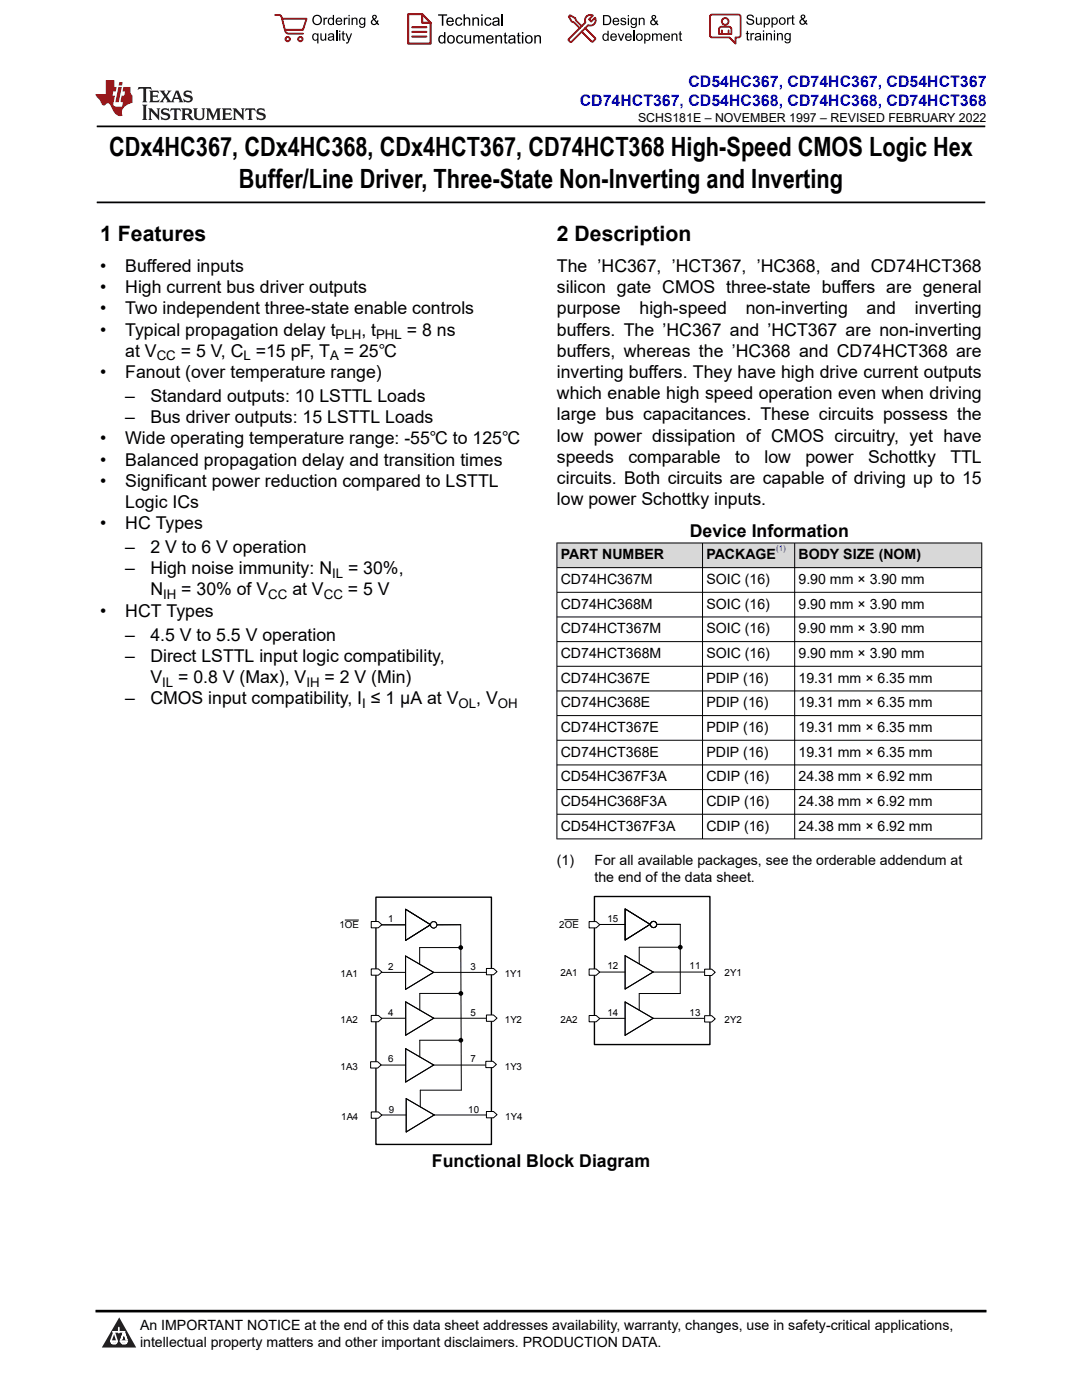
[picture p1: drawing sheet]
<svg xmlns="http://www.w3.org/2000/svg" width="216mm" height="279mm" viewBox="0 0 216 279" stroke-linecap="round" stroke-linejoin="round" font-family="sans-serif">
<path d="M19.3 25.2h177.3M19.3 40.4h177.3" fill="none" stroke="#000" stroke-width=".35"/>
<g fill="#d8d8d8">
<path d="M111.1 108.4h84.8v4.9h-84.8z" fill-rule="evenodd"/>
<path d="M111.2 108.4h28.9v4.8h-28.9z" fill-rule="evenodd"/>
<path d="M140.2 108.4h18.3v4.8h-18.3z" fill-rule="evenodd"/>
<path d="M158.6 108.4h37.2v4.8h-37.2z" fill-rule="evenodd"/>
</g>
<g fill="none" stroke="#000" stroke-width=".2">
<path d="M111.1 108.4h84.9M111.1 113.3h84.9M111.1 118.2h84.9M111.1 108.3v59.2M140.2 108.3v59.2M158.6 108.3v59.2M195.9 108.3v59.2M111.1 123.1h84.9M111.1 128h84.9M111.1 133h84.9M111.1 137.9h84.9M111.1 142.8h84.9"/>
<path d="M111.1 147.7h84.9M111.1 152.7h84.9M111.1 157.6h84.9M111.1 162.5h84.9M111.1 167.4h84.9"/>
</g>
<path d="M118.6 178.9h23.1v29.6h-23.1z" fill-rule="evenodd" fill="#fff"/>
<path d="M118.6 178.9h23.1v29.6h-23.1z" fill="none" stroke="#000" stroke-width=".28"/>
<path d="M75 179.1h23.1v49.3h-23.1z" fill-rule="evenodd" fill="#fff"/>
<path d="M75 179.1h23.1v49.3h-23.1z" fill="none" stroke="#000" stroke-width=".28"/>
<path d="M80.9 181.5l5 3-5 3.2z" fill="none" stroke="#000" stroke-width=".2"/>
<circle cx="86.5" cy="184.6" r=".62" fill="#fff"/>
<g fill="none" stroke="#000" stroke-width=".2">
<path d="M80.9 181.5l5 3-5 3.2z"/>
<circle cx="86.5" cy="184.6" r=".62"/>
</g>
<circle cx="86.5" cy="184.6" r=".62" fill="#fff"/>
<g fill="none" stroke="#000" stroke-width=".2">
<path d="M75.3 184.6h5.6M80.9 181.5l5 3-5 3.2zM91.9 184.5l-4.7 .1"/>
<circle cx="86.5" cy="184.6" r=".62"/>
</g>
<circle cx="86.5" cy="184.6" r=".62" fill="#fff"/>
<g fill="none" stroke="#000" stroke-width=".2">
<path d="M68.8 183.6h2.8M75.3 184.6h5.6M75.6 194.1h5.3M80.9 190.8l5.6 3.3-5.6 3.3zM81 199.9l5.5 3.3-5.5 3.4zM86.5 194.1h11.8M87.2 184.6l4.7-.1 .2 33.1h-8.2v3.3M91.9 189.1h-8.2v3.3M92 198.3h-8.2v3.3M112.6 183.5h2.8M118.6 194h6.1M118.7 184.5h6"/>
<path d="M124.7 181.4l5 3.1-5 3.1zM124.7 190.7l5.6 3.3-5.6 3.4zM124.7 200l5.6 3.2-5.6 3.4zM130.3 194h11.4M131.1 184.5h4.6v13.8h-8.2v3.3M135.7 189h-8.2v3.4M75.3 212.6h5.6M75.4 203.2h5.5M81 209.3l5.5 3.2-5.5 3.4zM81 219.3l5.6 3.2-5.6 3.4zM86.5 203.2h11.8M86.5 212.6h11.8"/>
<path d="M92 207.6h-8.2v3.3M118.6 203.2h6.1M130.3 203.2h11.4M75.1 222.5h5.9M86.6 222.5h11.8"/>
<circle cx="86.5" cy="184.6" r=".62"/>
<circle cx="130.4" cy="184.5" r=".62"/>
</g>
<g fill="#000">
<circle cx="91.9" cy="189.1" r=".48"/>
<circle cx="92" cy="198.3" r=".48"/>
<circle cx="135.7" cy="189" r=".48"/>
<circle cx="92" cy="207.6" r=".48"/>
</g>
<path d="M74.1 183.9h1.4l.7 .6-.7 .7h-1.4z" fill-rule="evenodd" fill="#fff"/>
<path d="M74.1 183.9h1.4l.7 .6-.7 .7h-1.4z" fill="none" stroke="#000" stroke-width=".2"/>
<path d="M74.1 193.4h1.4l.7 .6-.7 .6h-1.4z" fill-rule="evenodd" fill="#fff"/>
<path d="M74.1 193.4h1.4l.7 .6-.7 .6h-1.4z" fill="none" stroke="#000" stroke-width=".2"/>
<path d="M74.1 202.7h1.4l.7 .6-.7 .6h-1.4z" fill-rule="evenodd" fill="#fff"/>
<path d="M74.1 202.7h1.4l.7 .6-.7 .6h-1.4z" fill="none" stroke="#000" stroke-width=".2"/>
<path d="M74 211.9h1.4l.7 .6-.7 .7h-1.4z" fill-rule="evenodd" fill="#fff"/>
<path d="M74 211.9h1.4l.7 .6-.7 .7h-1.4z" fill="none" stroke="#000" stroke-width=".2"/>
<path d="M74.1 221.9h1.4l.7 .6-.7 .7h-1.4z" fill-rule="evenodd" fill="#fff"/>
<path d="M74.1 221.9h1.4l.7 .6-.7 .7h-1.4z" fill="none" stroke="#000" stroke-width=".2"/>
<path d="M97.1 193.3h1.4l.7 .6-.7 .6h-1.4z" fill-rule="evenodd" fill="#fff"/>
<path d="M97.1 193.3h1.4l.7 .6-.7 .6h-1.4z" fill="none" stroke="#000" stroke-width=".2"/>
<path d="M97.1 202.6h1.4l.7 .6-.7 .6h-1.4z" fill-rule="evenodd" fill="#fff"/>
<path d="M97.1 202.6h1.4l.7 .6-.7 .6h-1.4z" fill="none" stroke="#000" stroke-width=".2"/>
<path d="M96.9 211.8h1.4l.8 .6-.8 .7h-1.4z" fill-rule="evenodd" fill="#fff"/>
<path d="M96.9 211.8h1.4l.8 .6-.8 .7h-1.4z" fill="none" stroke="#000" stroke-width=".2"/>
<path d="M97.1 221.8h1.4l.7 .7-.7 .6h-1.4z" fill-rule="evenodd" fill="#fff"/>
<path d="M97.1 221.8h1.4l.7 .7-.7 .6h-1.4z" fill="none" stroke="#000" stroke-width=".2"/>
<path d="M117.6 183.9h1.4l.7 .7-.7 .6h-1.4z" fill-rule="evenodd" fill="#fff"/>
<path d="M117.6 183.9h1.4l.7 .7-.7 .6h-1.4z" fill="none" stroke="#000" stroke-width=".2"/>
<path d="M117.6 193.4h1.4l.7 .6-.7 .6h-1.4z" fill-rule="evenodd" fill="#fff"/>
<path d="M117.6 193.4h1.4l.7 .6-.7 .6h-1.4z" fill="none" stroke="#000" stroke-width=".2"/>
<path d="M117.6 202.7h1.4l.7 .6-.7 .6h-1.4z" fill-rule="evenodd" fill="#fff"/>
<path d="M117.6 202.7h1.4l.7 .6-.7 .6h-1.4z" fill="none" stroke="#000" stroke-width=".2"/>
<path d="M140.6 193.4h1.4l.7 .6-.7 .7h-1.4z" fill-rule="evenodd" fill="#fff"/>
<path d="M140.6 193.4h1.4l.7 .6-.7 .7h-1.4z" fill="none" stroke="#000" stroke-width=".2"/>
<path d="M140.6 202.7h1.4l.7 .6-.7 .7h-1.4z" fill-rule="evenodd" fill="#fff"/>
<path d="M140.6 202.7h1.4l.7 .6-.7 .7h-1.4z" fill="none" stroke="#000" stroke-width=".2"/>
<path d="M0 0h215.9v23.8h-215.9z" fill-rule="evenodd" fill="#fff"/>
<path d="M27.7 17.4l-.2 .6 .5-.3h.6v.1v2.2l-.2 .4h1l-.2-.4v-2.2v-.1h.5l.5 .3-.1-.6zM29.8 18.1l.2 .4v1.5l-.2 .4h1.9l.1-.6a1.08 1.08 0 0 1-1.3 .2v-.7h.6l.4 .2v-.6l-.4 .2h-.6v-.6l.2-.1a1 1 0 0 1 1 .2l-.1-.5zM31.8 18.1l1 1.1-1 1.2h.9l-.2-.2 .4-.7 .5 .7-.2 .2h1.6l-.2-.2 .1-.4h1l.1 .4-.1 .2h.9l-.2-.3-.8-2h-.5l-1 2.2-.8-1.1 .9-1.1h-.8l.2 .2-.5 .7-.3-.7 .1-.2zM35.2 18.5l.4 1h-.8zM36.8 18.2a.65 .65 0 0 0-.2 .7 .65 .65 0 0 0 .6 .5l.7 .2 .1 .2a.79 .79 0 0 1-.7 .4 .79 .79 0 0 1-.7-.5l.1 .7 .2-.1a.93 .93 0 0 0 1.1 .1 .93 .93 0 0 0 .4-1 1.46 1.46 0 0 0-1.2-.6l-.1-.3a1.09 1.09 0 0 1 1.2 .2l-.2-.6-.1 .1-.6-.2zM28.4 20.9l.2 .4v2.3l-.2 .3h1l-.2-.3v-2.3l.2-.4zM29.6 21.6l.2 .4v1.6l-.2 .3h.8l-.3-.3v-1.4l1.7 1.8v-2l.2-.4h-.8l.2 .2 .1 1.1-1.2-1.3zM32.3 21.8a.65 .65 0 0 0-.2 .7 .65 .65 0 0 0 .7 .4l.6 .2 .1 .2a.79 .79 0 0 1-.7 .4 .79 .79 0 0 1-.7-.5l.1 .7 .2-.1a.93 .93 0 0 0 1.1 .1 .93 .93 0 0 0 .4-.9 1.46 1.46 0 0 0-1.2-.6l-.1-.4a1.09 1.09 0 0 1 1.2 .2l-.2-.6-.1 .1-.6-.1zM34.1 21.6l-.1 .7a.63 .63 0 0 1 .7-.4l.1 1.7-.3 .3h1l-.2-.3v-1.7a.66 .66 0 0 1 .8 .4l-.1-.7zM36.2 21.6l.2 .4v1.6l-.2 .3h.9l-.2-.2v-.7h.5l.1 .2a.79 .79 0 0 0 1.2 .6l-1-.9a.61 .61 0 0 0 .6-.6 .61 .61 0 0 0-.5-.6zM36.9 21.9h.2a.47 .47 0 0 1 .5 .1 .47 .47 0 0 1 .1 .5l-.2 .2h-.6zM38.5 21.6l.2 .2a2.27 2.27 0 0 0 .4 2 1.04 1.04 0 0 0 1.7-.7v-1.3l.2-.2h-.8l.2 .4v1.1a.6 .6 0 0 1-.6 .6 .6 .6 0 0 1-.6-.6v-1.1l.3-.4zM41.1 21.6l.2 .4v1.6l-.2 .3h.7l-.2-.3v-1.5l.9 1.9 .8-1.9v1.5l-.2 .3h1l-.3-.3v-1.6l.3-.4h-.8l-.7 1.5-.7-1.5zM44.3 21.6l.2 .4v1.6l-.2 .3h1.9l.1-.5a1.09 1.09 0 0 1-1.3 .1v-.6h.6l.4 .1v-.6l-.4 .2h-.6v-.6l.2-.1a1.01 1.01 0 0 1 1 .3l-.1-.6zM46.4 21.6l.3 .4v1.6l-.3 .3h.8l-.2-.3v-1.4l1.6 1.8v-2l.2-.4h-.7l.2 .2v1.1l-1.2-1.3zM49 21.6l-.1 .7a.63 .63 0 0 1 .8-.4v1.7l-.3 .3h1l-.2-.3v-1.7a.66 .66 0 0 1 .8 .4l-.1-.7zM51.4 21.8a.65 .65 0 0 0-.2 .7 .65 .65 0 0 0 .6 .4l.6 .2 .2 .2a.79 .79 0 0 1-.8 .4 .79 .79 0 0 1-.6-.5l.1 .7 .2-.1a.93 .93 0 0 0 1 .1 .93 .93 0 0 0 .5-.9 1.46 1.46 0 0 0-1.3-.6l-.1-.4a1.09 1.09 0 0 1 1.3 .2l-.2-.6-.2 .1-.5-.1z" fill="#231f20"/>
<path d="M21.1 16v2.8h-2.1l.1 .3 .9 1a.95 .95 0 0 0 .9 .9 .59 .59 0 0 1 .6-.4 .59 .59 0 0 1 .5 .4l.4 .8a1.59 1.59 0 0 0 2.1 1.3 1.61 1.61 0 0 1 1-2.2l1-.4-.1-1.5a1.59 1.59 0 0 1-.4-1.6h-1.4l-.2 .9h.5l-.1 .8h-.5l-.2 1v.2l.4 .1-.2 .9h-.6a.73 .73 0 0 1-1.1-.7l.3-1.5h-.5l.2-.8h.5l.2-.9h-.5v-1.4zM23.6 17.4l-.6 3h.7l.6-3zM23.8 16.4l-.1 .7h.7l.1-.7z" fill="#ed1c24"/>
<g fill="#000">
<path d="M62.3 4a1 1 0 0 1 2 0 1 1 0 0 1-2 0zM62.8 3.4a.78 .78 0 0 0-.1 1.1 .78 .78 0 0 0 1.1 .1 .78 .78 0 0 0 .1-1.1 .78 .78 0 0 0-1.1-.1z" fill-rule="evenodd"/>
<path d="M62.5 6.8l.4-.2 .4 .3v-.2h.2v2h-.2v-.7a.68 .68 0 0 1-.9-.1 .68 .68 0 0 1 0-.9zM62.6 7a.51 .51 0 0 0-.1 .6 .51 .51 0 0 0 .7 .2 .51 .51 0 0 0 .1-.7 .51 .51 0 0 0-.7-.1z" fill-rule="evenodd"/>
<path d="M64.5 3.5h.3v.3l.1-.3h.3l.1 .1-.1 .2a.32 .32 0 0 0-.3 0 .32 .32 0 0 0-.1 .4v.8h-.3z" fill-rule="evenodd"/>
<path d="M63.9 6.7h.3v.8a.36 .36 0 0 0 .3 .4 .36 .36 0 0 0 .4-.5v-.7h.2v1.4h-.2v-.2a.51 .51 0 0 1-.6 .2 .51 .51 0 0 1-.4-.5z" fill-rule="evenodd"/>
<path d="M65.6 3.7l.4-.2 .4 .2v-.7h.3v2h-.3v-.2a.7 .7 0 0 1-1-.1 .7 .7 0 0 1 .2-1zM65.8 3.8a.51 .51 0 0 0-.1 .7 .51 .51 0 0 0 .6 .2 .51 .51 0 0 0 .1-.7 .51 .51 0 0 0-.6-.2z" fill-rule="evenodd"/>
<path d="M65.6 6.8a.66 .66 0 0 1 .8-.1 .66 .66 0 0 1 .3 .8v.6h-.2l-.1-.2a.52 .52 0 0 1-.7 .2 .52 .52 0 0 1-.2-.6l.3-.2a.42 .42 0 0 0 .6-.3l-.3-.2-.3 .1-.1 .2h-.3zM65.7 7.6a.35 .35 0 0 0 .3 .4 .35 .35 0 0 0 .4-.4v-.2z" fill-rule="evenodd"/>
<path d="M67.7 6.1h.2v.3h-.2zM67.7 6.7h.2v1.4h-.2z" fill-rule="evenodd"/>
<path d="M67.1 3.7a.68 .68 0 0 1 .9-.1 .68 .68 0 0 1 .3 .7h-1.1a.42 .42 0 0 0 .3 .5 .42 .42 0 0 0 .5-.3h.3a.73 .73 0 0 1-1.1 .4 .73 .73 0 0 1-.1-1.2zM67.4 3.8l-.2 .3h.8l-.2-.4z" fill-rule="evenodd"/>
<path d="M68.6 3.5h.2v.3l.2-.3h.3l.1 .1-.1 .2a.32 .32 0 0 0-.4 0 .32 .32 0 0 0-.1 .4v.8h-.2z" fill-rule="evenodd"/>
<path d="M68.3 6.3l.3-.1v.5h.2v.1h-.2v.9l.3 .4a.36 .36 0 0 1-.4 0 .36 .36 0 0 1-.2-.4v-.9h-.1v-.1h.1z" fill-rule="evenodd"/>
<path d="M68.9 6.7h.3l.4 1.1 .4-1.1h.3l-.6 1.4a.51 .51 0 0 1-.6 .6l-.1-.3h.3l.2-.3z" fill-rule="evenodd"/>
<path d="M69.5 3h.3v.3h-.3zM69.5 3.5h.3v1.5h-.3z" fill-rule="evenodd"/>
<path d="M70.2 3.5h.2v.2a.52 .52 0 0 1 .6-.2 .52 .52 0 0 1 .3 .6v.9h-.2v-.9a.34 .34 0 0 0-.3-.4 .34 .34 0 0 0-.4 .3v1h-.2z" fill-rule="evenodd"/>
<path d="M71.8 3.7l.4-.2 .5 .2v-.2h.2v1.3a.64 .64 0 0 1-.5 .8 .64 .64 0 0 1-.7-.5h.2a.41 .41 0 0 0 .5 .2 .41 .41 0 0 0 .2-.5 .69 .69 0 0 1-.9-.1 .69 .69 0 0 1 .1-1zM72 3.8a.5 .5 0 0 0-.1 .7 .5 .5 0 0 0 .7 .1 .5 .5 0 0 0 .1-.6 .5 .5 0 0 0-.7-.2z" fill-rule="evenodd"/>
<path d="M74.4 3.1a.47 .47 0 0 1 .7 .1 .47 .47 0 0 1-.3 .7l.4 .4 .1-.3 .2 .1-.1 .4 .3 .3-.2 .2-.3-.3a.63 .63 0 0 1-1 .1 .63 .63 0 0 1 .3-1l-.3-.4zM74.5 3.4a.27 .27 0 0 0 .5 0 .27 .27 0 0 0-.5 0zM74.4 4.1a.4 .4 0 0 0 0 .6 .4 .4 0 0 0 .6-.1l-.4-.6z" fill-rule="evenodd"/>
<path d="M87.4 2.9h1.8v.2h-.7v2h-.3v-2h-.8z" fill-rule="evenodd"/>
<path d="M87.6 7.2l.5-.2 .5 .2v-.8h.3v2.3h-.3v-.2a.76 .76 0 0 1-1-.1 .76 .76 0 0 1-.1-1zM87.9 7.4a.58 .58 0 0 0-.2 .7 .58 .58 0 0 0 .8 .2 .58 .58 0 0 0 .1-.7 .58 .58 0 0 0-.7-.2z" fill-rule="evenodd"/>
<path d="M89.5 7.2a.81 .81 0 0 1 1.1 .1 .81 .81 0 0 1-.2 1.2 .81 .81 0 0 1-1.1-.2l-.1-.7zM89.6 7.4a.57 .57 0 0 0 0 .8 .57 .57 0 0 0 .8 0 .57 .57 0 0 0 0-.7 .57 .57 0 0 0-.8-.1z" fill-rule="evenodd"/>
<path d="M89.3 3.7a.77 .77 0 0 1 .9-.2 .77 .77 0 0 1 .4 .9h-1.3a.48 .48 0 0 0 .4 .5 .48 .48 0 0 0 .6-.3h.3a.83 .83 0 0 1-1.3 .4 .83 .83 0 0 1 0-1.3zM89.5 3.8l-.2 .4h1l-.3-.5z" fill-rule="evenodd"/>
<path d="M91 3.7a.7 .7 0 0 1 1.2 .3h-.2a.45 .45 0 0 0-.6-.3 .45 .45 0 0 0-.3 .6 .45 .45 0 0 0 .3 .6 .45 .45 0 0 0 .6-.4l.3 .1a.76 .76 0 0 1-1.1 .5 .76 .76 0 0 1-.3-1.1z" fill-rule="evenodd"/>
<path d="M91.2 7.2a.7 .7 0 0 1 1.2 .3l-.3 .1a.45 .45 0 0 0-.5-.4 .45 .45 0 0 0-.3 .7 .45 .45 0 0 0 .3 .6 .45 .45 0 0 0 .6-.4h.2a.76 .76 0 0 1-1 .5 .76 .76 0 0 1-.4-1.1z" fill-rule="evenodd"/>
<path d="M92.5 2.9h.3v.8a.59 .59 0 0 1 .7-.2 .59 .59 0 0 1 .3 .6v1h-.2v-1a.4 .4 0 0 0-.5-.4 .4 .4 0 0 0-.3 .5v.9h-.3z" fill-rule="evenodd"/>
<path d="M92.7 7h.2v.9a.41 .41 0 0 0 .5 .6 .41 .41 0 0 0 .3-.6v-.9h.3v1.7h-.3v-.3a.58 .58 0 0 1-.7 .3 .58 .58 0 0 1-.3-.7z" fill-rule="evenodd"/>
<path d="M94.3 3.5h.2v.2a.59 .59 0 0 1 .7-.2 .59 .59 0 0 1 .4 .6v1h-.3v-1a.41 .41 0 0 0-.4-.4 .41 .41 0 0 0-.4 .5v.9h-.2z" fill-rule="evenodd"/>
<path d="M94.4 7h.3v.3a.56 .56 0 0 1 1 0 .54 .54 0 0 1 .6-.3 .54 .54 0 0 1 .4 .5v1.2h-.3v-1.1a.34 .34 0 0 0-.3-.4 .34 .34 0 0 0-.4 .3v1.2h-.3v-1.1a.38 .38 0 0 0-.5-.3 .38 .38 0 0 0-.2 .5v.9h-.3z" fill-rule="evenodd"/>
<path d="M96 2.9h.3v.3h-.3zM96 3.5h.3v1.6h-.3z" fill-rule="evenodd"/>
<path d="M96.8 3.7a.7 .7 0 0 1 1.3 .3h-.3a.45 .45 0 0 0-.6-.3 .45 .45 0 0 0-.3 .6 .45 .45 0 0 0 .3 .6 .45 .45 0 0 0 .6-.4l.3 .1a.76 .76 0 0 1-1.1 .5 .76 .76 0 0 1-.3-1.1z" fill-rule="evenodd"/>
<path d="M97.2 7.2a.77 .77 0 0 1 .9-.1 .77 .77 0 0 1 .4 .8h-1.2a.48 .48 0 0 0 .3 .6 .48 .48 0 0 0 .6-.4l.3 .1a.83 .83 0 0 1-1.3 .3 .83 .83 0 0 1 0-1.3zM97.4 7.4l-.1 .3h.9l-.2-.4z" fill-rule="evenodd"/>
<path d="M98.8 7h.3v.3a.59 .59 0 0 1 .7-.3 .59 .59 0 0 1 .4 .7v1h-.3v-1a.41 .41 0 0 0-.5-.5 .41 .41 0 0 0-.3 .6v.9h-.3z" fill-rule="evenodd"/>
<path d="M98.4 3.7a.74 .74 0 0 1 1-.2 .74 .74 0 0 1 .3 .9v.7h-.3v-.2a.59 .59 0 0 1-.8 .3 .59 .59 0 0 1-.3-.8l1.1-.3a.42 .42 0 0 0-.4-.4 .42 .42 0 0 0-.5 .3h-.2zM98.6 4.5a.36 .36 0 0 0 .2 .5 .36 .36 0 0 0 .5-.2l.1-.5z" fill-rule="evenodd"/>
<path d="M100.7 6.6l.2-.1v.5h.3v.2h-.3v1l.1 .2h.2l.1 .3a.41 .41 0 0 1-.5-.1 .41 .41 0 0 1-.1-.4v-1h-.2v-.2h.2z" fill-rule="evenodd"/>
<path d="M101.6 7.2a.74 .74 0 0 1 .9-.2 .74 .74 0 0 1 .3 1l.1 .7h-.3v-.2a.59 .59 0 0 1-.8 .2 .59 .59 0 0 1-.3-.8l1-.3a.42 .42 0 0 0-.3-.4 .42 .42 0 0 0-.5 .3h-.3zM101.8 8.1a.36 .36 0 0 0 .1 .5 .36 .36 0 0 0 .5-.3l.2-.4z" fill-rule="evenodd"/>
<path d="M103.3 6.6l.3-.1v.5h.3v.2h-.3v1l.1 .2h.2v.3a.41 .41 0 0 1-.5-.1 .41 .41 0 0 1-.1-.4v-1h-.2v-.2h.2z" fill-rule="evenodd"/>
<path d="M104.1 6.4h.3v.3h-.3zM104.1 7h.3v1.7h-.3z" fill-rule="evenodd"/>
<path d="M105 7.2a.81 .81 0 0 1 1.1 .1 .81 .81 0 0 1-.1 1.2 .81 .81 0 0 1-1.2-.2v-.7zM105.2 7.4a.57 .57 0 0 0-.1 .8 .57 .57 0 0 0 .8 0 .57 .57 0 0 0 0-.7 .57 .57 0 0 0-.7-.1z" fill-rule="evenodd"/>
<path d="M106.6 7h.3v.3a.59 .59 0 0 1 .7-.3 .59 .59 0 0 1 .4 .7v1h-.3v-1a.41 .41 0 0 0-.5-.5 .41 .41 0 0 0-.3 .6v.9h-.3z" fill-rule="evenodd"/>
<path d="M120.3 3h.7a1 1 0 0 1 1 1 1 1 0 0 1-1 1h-.7zM120.6 3.2v1.6h.4a.77 .77 0 0 0 .7-.8 .77 .77 0 0 0-.7-.8z" fill-rule="evenodd"/>
<path d="M120.4 6.9l.4-.2 .4 .2v-.8h.3v2h-.3v-.1a.7 .7 0 0 1-.9-.2 .7 .7 0 0 1 .1-.9zM120.6 7a.51 .51 0 0 0-.1 .7 .51 .51 0 0 0 .6 .1 .51 .51 0 0 0 .1-.6 .51 .51 0 0 0-.6-.2z" fill-rule="evenodd"/>
<path d="M122 6.9a.68 .68 0 0 1 .8-.2 .68 .68 0 0 1 .3 .8h-1.1a.42 .42 0 0 0 .3 .5 .42 .42 0 0 0 .5-.3h.3a.73 .73 0 0 1-1.1 .3 .73 .73 0 0 1 0-1.1zM122.2 7l-.2 .3h.8l-.2-.4z" fill-rule="evenodd"/>
<path d="M122.4 3.7a.68 .68 0 0 1 .8-.1 .68 .68 0 0 1 .4 .8h-1.1a.42 .42 0 0 0 .3 .4 .42 .42 0 0 0 .5-.3l.3 .1a.73 .73 0 0 1-1.2 .3 .73 .73 0 0 1 0-1.2zM122.6 3.8l-.1 .3h.8l-.2-.3z" fill-rule="evenodd"/>
<path d="M123.9 3.7l.1-.1a.62 .62 0 0 1 .9 .3l-.2 .1a.29 .29 0 0 0-.3-.3 .29 .29 0 0 0-.3 .3l.1 .1a.58 .58 0 0 1 .6 .1 .58 .58 0 0 1 .1 .6 .67 .67 0 0 1-1.1-.2l.2-.1a.33 .33 0 0 0 .4 .4 .33 .33 0 0 0 .3-.4 .71 .71 0 0 1-.9-.6z" fill-rule="evenodd"/>
<path d="M123.3 6.7h.2l.4 1.2 .4-1.2h.3l-.6 1.4h-.2z" fill-rule="evenodd"/>
<path d="M125.3 3h.2v.3h-.2zM125.3 3.6h.2v1.4h-.2z" fill-rule="evenodd"/>
<path d="M124.9 6.9a.68 .68 0 0 1 .8-.2 .68 .68 0 0 1 .4 .8h-1.1a.42 .42 0 0 0 .3 .5 .42 .42 0 0 0 .5-.3h.3a.73 .73 0 0 1-1.2 .3 .73 .73 0 0 1 0-1.1zM125.1 7l-.1 .3h.8l-.2-.4z" fill-rule="evenodd"/>
<path d="M126 3.7l.4-.2 .4 .2v-.1h.3v1.2a.64 .64 0 0 1-.5 .8 .64 .64 0 0 1-.8-.5l.3 .1a.41 .41 0 0 0 .5 .2 .41 .41 0 0 0 .2-.6 .69 .69 0 0 1-.9-.1 .69 .69 0 0 1 .1-1zM126.2 3.9a.5 .5 0 0 0-.1 .6 .5 .5 0 0 0 .6 .2 .5 .5 0 0 0 .2-.7 .5 .5 0 0 0-.7-.1z" fill-rule="evenodd"/>
<path d="M126.9 7.4a.73 .73 0 0 1 1.4 0 .73 .73 0 0 1-1.4 0zM127.3 7a.5 .5 0 0 0-.1 .7 .5 .5 0 0 0 .7 0 .5 .5 0 0 0 0-.6 .5 .5 0 0 0-.6-.1z" fill-rule="evenodd"/>
<path d="M127.5 3.6h.2v.2a.52 .52 0 0 1 .6-.3 .52 .52 0 0 1 .3 .6v.9h-.2v-.9a.34 .34 0 0 0-.3-.4 .34 .34 0 0 0-.4 .3v1h-.2z" fill-rule="evenodd"/>
<path d="M128.5 6.7h.3v.2a.67 .67 0 0 1 .9 0 .67 .67 0 0 1 0 .9 .55 .55 0 0 1-.9 .2v.7h-.3zM128.9 7a.5 .5 0 0 0-.1 .7 .5 .5 0 0 0 .6 .1 .5 .5 0 0 0 .2-.6 .5 .5 0 0 0-.7-.2z" fill-rule="evenodd"/>
<path d="M130.1 6.7h.2v.2a.49 .49 0 0 1 .9 0l.4-.2a.42 .42 0 0 1 .5 .4v1h-.3v-.9a.3 .3 0 0 0-.2-.3 .3 .3 0 0 0-.4 .2v1h-.2v-.9a.33 .33 0 0 0-.5-.3 .33 .33 0 0 0-.2 .5v.7h-.2z" fill-rule="evenodd"/>
<path d="M130.1 3.1a.47 .47 0 0 1 .8 .1 .47 .47 0 0 1-.3 .7l.3 .4 .1-.2h.3l-.2 .5 .3 .3-.2 .2-.3-.3a.63 .63 0 0 1-1 .1 .63 .63 0 0 1 .3-1l-.2-.5zM130.2 3.5a.27 .27 0 0 0 .5 0 .27 .27 0 0 0-.5 0zM130.2 4.1a.4 .4 0 0 0 0 .7 .4 .4 0 0 0 .6-.2l-.5-.6z" fill-rule="evenodd"/>
<path d="M132.5 6.9a.68 .68 0 0 1 .9-.2 .68 .68 0 0 1 .3 .8h-1.1a.42 .42 0 0 0 .3 .5 .42 .42 0 0 0 .5-.3h.3a.73 .73 0 0 1-1.1 .3 .73 .73 0 0 1-.1-1.1zM132.7 7l-.1 .3h.8l-.2-.4z" fill-rule="evenodd"/>
<path d="M134 6.7h.2v.2a.52 .52 0 0 1 .6-.2 .52 .52 0 0 1 .4 .6v.8h-.3v-.8a.34 .34 0 0 0-.2-.4 .34 .34 0 0 0-.4 .2l-.1 1h-.2z" fill-rule="evenodd"/>
<path d="M135.6 6.3l.2-.1v.5h.3v.2h-.3v.8l.3 .4a.36 .36 0 0 1-.4 0 .36 .36 0 0 1-.1-.4v-.8h-.2v-.2h.2z" fill-rule="evenodd"/>
<path d="M149.2 3a.8 .8 0 0 1 1.2 .5h-.2a.44 .44 0 0 0-.5-.4 .44 .44 0 0 0-.4 .5l.2 .1a.9 .9 0 0 1 1 .8 .84 .84 0 0 1-.9 .5 .84 .84 0 0 1-.7-.7h.3a.52 .52 0 0 0 .5 .5 .52 .52 0 0 0 .5-.6l-.2-.1a.85 .85 0 0 1-1-.8z" fill-rule="evenodd"/>
<path d="M149 6.3l.3-.2v.5h.2v.2h-.2v.9l.2 .4a.36 .36 0 0 1-.4-.1 .36 .36 0 0 1-.1-.4v-.8h-.2v-.2h.2z" fill-rule="evenodd"/>
<path d="M149.7 6.6h.3v.2l.1-.2h.3l.1 .1-.1 .2a.32 .32 0 0 0-.3 0 .32 .32 0 0 0-.1 .4v.8h-.3z" fill-rule="evenodd"/>
<path d="M150.7 6.8a.66 .66 0 0 1 .9-.2 .66 .66 0 0 1 .3 .9v.6h-.2l-.1-.2a.52 .52 0 0 1-.7 .2 .52 .52 0 0 1-.2-.7l.2-.1a.42 .42 0 0 0 .7-.3l-.3-.2h-.3l-.1 .3-.3-.1zM150.9 7.5a.35 .35 0 0 0 .3 .5 .35 .35 0 0 0 .4-.4v-.3z" fill-rule="evenodd"/>
<path d="M150.8 3.5h.3v.8a.36 .36 0 0 0 .3 .5 .36 .36 0 0 0 .4-.5v-.8h.2v1.4h-.2v-.2a.51 .51 0 0 1-.6 .3 .51 .51 0 0 1-.4-.6z" fill-rule="evenodd"/>
<path d="M152.2 6.1h.3v.2h-.3zM152.2 6.6h.3v1.5h-.3z" fill-rule="evenodd"/>
<path d="M152.4 3.5h.2v.2a.67 .67 0 0 1 .9 0 .67 .67 0 0 1 .1 .9 .55 .55 0 0 1-1 .2v.7h-.2zM152.7 3.8a.5 .5 0 0 0-.1 .7 .5 .5 0 0 0 .7 .1 .5 .5 0 0 0 .1-.6 .5 .5 0 0 0-.7-.2z" fill-rule="evenodd"/>
<path d="M152.9 6.6h.2v.2a.52 .52 0 0 1 .6-.2 .52 .52 0 0 1 .3 .6v.9h-.2v-.9a.34 .34 0 0 0-.3-.4 .34 .34 0 0 0-.4 .2v1.1h-.2z" fill-rule="evenodd"/>
<path d="M153.9 3.5h.3v.2a.67 .67 0 0 1 .9 0 .67 .67 0 0 1 0 .9 .55 .55 0 0 1-.9 .2v.7h-.3zM154.3 3.8a.5 .5 0 0 0-.1 .7 .5 .5 0 0 0 .6 .1 .5 .5 0 0 0 .2-.6 .5 .5 0 0 0-.7-.2z" fill-rule="evenodd"/>
<path d="M154.4 6.1h.3v.2h-.3zM154.4 6.6h.3v1.5h-.3z" fill-rule="evenodd"/>
<path d="M155 6.6h.3v.2a.52 .52 0 0 1 .6-.2 .52 .52 0 0 1 .3 .6v.9h-.2v-.9a.34 .34 0 0 0-.3-.4 .34 .34 0 0 0-.4 .2v1.1h-.3z" fill-rule="evenodd"/>
<path d="M155.4 4.2a.75 .75 0 0 1 1.5 0 .75 .75 0 0 1-1.5 0zM155.8 3.8a.5 .5 0 0 0-.1 .7 .5 .5 0 0 0 .8 0 .5 .5 0 0 0 0-.7 .5 .5 0 0 0-.7 0z" fill-rule="evenodd"/>
<path d="M156.7 6.8l.4-.2 .5 .2v-.2h.2v1.3a.64 .64 0 0 1-.5 .7 .64 .64 0 0 1-.8-.4h.3a.41 .41 0 0 0 .5 .2 .41 .41 0 0 0 .2-.5 .69 .69 0 0 1-.9-.1 .69 .69 0 0 1 .1-1zM156.9 6.9a.5 .5 0 0 0-.1 .7 .5 .5 0 0 0 .6 .1 .5 .5 0 0 0 .2-.7 .5 .5 0 0 0-.7-.1z" fill-rule="evenodd"/>
<path d="M157.1 3.5h.2v.2l.1-.2h.3h.2l-.1 .3a.32 .32 0 0 0-.4 0 .32 .32 0 0 0-.1 .4v.7h-.2z" fill-rule="evenodd"/>
<path d="M158 3.1l.3-.1v.5h.2v.2h-.2v.8l.3 .4a.36 .36 0 0 1-.4 0 .36 .36 0 0 1-.2-.4v-.8h-.1v-.2h.1z" fill-rule="evenodd"/>
<path d="M159.9 3a.47 .47 0 0 1 .7 .1 .47 .47 0 0 1-.3 .7l.4 .5 .1-.3h.2l-.1 .5 .3 .3-.2 .2-.3-.3a.63 .63 0 0 1-1 .1 .63 .63 0 0 1 .3-1l-.3-.5zM160 3.4a.27 .27 0 0 0 .5 0 .27 .27 0 0 0-.5 0zM159.9 4.1a.4 .4 0 0 0 0 .6 .4 .4 0 0 0 .6-.2l-.4-.6z" fill-rule="evenodd"/>
</g>
<path d="M67.2 6.1v2M126.5 6.1v2" fill="none" stroke="#000" stroke-width=".25"/>
<g fill="none" stroke="#de0000" stroke-width=".37">
<path d="M54.9 3h.9a1.19 1.19 0 0 1 .6 1.2l.6 2.1a.85 .85 0 0 0 1 .4h2.5M56.3 3.7h4.9l-.7 2.2h-3.6M116.1 5.2l-1.2-1.1-.1-.5-1-.6-.3 .3 .6 1 .5 .2 1.1 1.1M116.8 5.6l1.9 2v.3l-.4 .4h-.3l-1.9-2zM116.8 5.6l.6-.6a1.07 1.07 0 0 0 1.2-.2 1.07 1.07 0 0 0 .1-1.3l-.7 .8-.5-.4 .8-.8a1.07 1.07 0 0 0-1.2 .2 1.07 1.07 0 0 0-.3 1.2l-3.3 3.3v.3l.3 .3h.2l2.1-2.1M141.7 3.1l.4-.2h5.3l.3 .2 .1 3.9-.2 .4-.8 .1v1.2l-1.3-1.2h-3.4l-.4-.2zM143.5 5.6l.5-.3 1.7 .1 .2 .5v.9h-2.4zM144 6.1v.7M145.4 6.1v.7"/>
<circle cx="57.4" cy="7.8" r=".44"/>
<circle cx="59.9" cy="7.8" r=".44"/>
<circle cx="144.7" cy="4.3" r=".67"/>
</g>
<path d="M100.2 2.9v2.2" fill="none" stroke="#000" stroke-width=".28"/>
<path d="M81.4 2.8h2.8v1.7h1.7v4.2h-4.5zM82.3 6.4h2.8M82.3 5.4h2.8M82.3 7.3h2.8M84.2 2.8l1.7 1.7" fill="none" stroke="#de0000" stroke-width=".42"/>
<path d="M0 261.4h215.9v18h-215.9z" fill-rule="evenodd" fill="#fff"/>
<path d="M23.8 262.9l3.4 6h-6.9z" fill="#231f20"/>
<path d="M22.1 267.7h1.3l-.4 .5h-.3a.55 .55 0 0 1-.6-.5z" fill-rule="evenodd" fill="#fff"/>
<path d="M22.1 267.7h1.3l-.4 .5h-.3a.55 .55 0 0 1-.6-.5z" fill="none" stroke="#231f20" stroke-width=".34"/>
<path d="M22.1 267.7h1.3l-.4 .5h-.5zM22.6 265.8h.1M22.6 265.8h2.3zM23.7 265.9h.1M23.7 264.9v1zM24 267.7h.1" fill="none" stroke="#fff" stroke-width=".34"/>
<path d="M24.7 265.8l-.7 1.9z" fill="#fff"/>
<path d="M24.7 265.8l-.7 1.9z" fill="none" stroke="#fff" stroke-width=".34"/>
<path d="M24.7 265.8l.7 1.9z" fill="#fff"/>
<path d="M24.7 265.8l.7 1.9zM25.3 267.7h.1" fill="none" stroke="#fff" stroke-width=".34"/>
<path d="M22.8 265.8l-.7 1.9z" fill="#fff"/>
<path d="M22.8 265.8l-.7 1.9z" fill="none" stroke="#fff" stroke-width=".34"/>
<path d="M22.8 265.8l.6 1.9z" fill="#fff"/>
<path d="M22.8 265.8l.6 1.9z" fill="none" stroke="#fff" stroke-width=".34"/>
<path d="M24.1 267.7h1.3a.65 .65 0 0 1-.6 .5 .65 .65 0 0 1-.7-.5z" fill-rule="evenodd" fill="#fff"/>
<path d="M24.1 267.7h1.3a.65 .65 0 0 1-.6 .5 .65 .65 0 0 1-.7-.5z" fill="none" stroke="#231f20" stroke-width=".34"/>
<path d="M24 267.7h.1M24.1 267.7h1.3l-.4 .5h-.5z" fill="none" stroke="#fff" stroke-width=".34"/>
<path d="M19 261.7h177.8" fill="none" stroke="#000" stroke-width=".53"/>
<g font-size="5.3">
<text x="21.8" y="31.2">CDx4HC367, CDx4HC368, CDx4HCT367, CD74HCT368 High-Speed CMOS Logic Hex</text>
<text x="47.7" y="37.5">Buffer/Line Driver, Three-State Non-Inverting and Inverting</text>
</g>
<g font-size="4.2">
<text x="20" y="48.1">1 Features</text>
<text x="111.1" y="48.1">2 Description</text>
</g>
<g font-size="3.5">
<text x="20" y="54.3">•</text>
<text x="20" y="58.5">•</text>
<text x="25" y="54.3">Buffered inputs</text>
<text x="25" y="58.5">High current bus driver outputs</text>
<text x="111.1" y="58.5">silicon gate CMOS three-state buffers are general</text>
<text x="111.1" y="54.3">The ’HC367, ’HCT367, ’HC368, and CD74HCT368</text>
<text x="20" y="62.8">•</text>
<text x="25" y="62.8">Two independent three-state enable controls</text>
<text x="111.1" y="62.8">purpose</text>
<text x="127.6" y="62.8">high-speed</text>
<text x="148.8" y="62.8">non-inverting</text>
<text x="172.9" y="62.8">and</text>
<text x="182.6" y="62.8">inverting</text>
<text x="20" y="67">•</text>
<text x="25" y="67">Typical propagation delay t</text>
<text x="25" y="71.2">at V</text>
<text x="36.1" y="71.2">= 5 V, C =15 pF, T</text>
<text x="68.6" y="71.2">= 25℃</text>
<text x="72.1" y="67">, t</text>
<text x="81.2" y="67">= 8 ns</text>
<text x="111.1" y="67">buffers. The ’HC367 and ’HCT367 are non-inverting</text>
<text x="111.1" y="71.2">buffers, whereas the ’HC368 and CD74HCT368 are</text>
<text x="20" y="75.5">•</text>
<text x="25" y="75.5">Fanout (over temperature range)</text>
<text x="111.1" y="75.5">inverting buffers. They have high drive current outputs</text>
<text x="25" y="80.2">–</text>
<text x="30" y="80.2">Standard outputs: 10 LSTTL Loads</text>
<text x="111.1" y="79.7">which enable high speed operation even when driving</text>
<text x="111.1" y="83.9">large bus capacitances. These circuits possess the</text>
<text x="20" y="88.7">•</text>
<text x="25" y="84.4">–</text>
<text x="25" y="88.7">Wide operating temperature range: -55℃ to 125℃</text>
<text x="30" y="84.4">Bus driver outputs: 15 LSTTL Loads</text>
<text x="111.1" y="88.2">low power dissipation of CMOS circuitry, yet have</text>
<text x="20" y="92.9">•</text>
<text x="25" y="92.9">Balanced propagation delay and transition times</text>
<text x="111.1" y="92.4">speeds</text>
<text x="125.4" y="92.4">comparable</text>
<text x="146.7" y="92.4">to</text>
<text x="152.5" y="92.4">low</text>
<text x="160.7" y="92.4">power</text>
<text x="173.2" y="92.4">Schottky</text>
<text x="189.6" y="92.4">TTL</text>
<text x="20" y="97.1">•</text>
<text x="25" y="97.1">Significant power reduction compared to LSTTL</text>
<text x="25" y="101.4">Logic ICs</text>
<text x="111.1" y="96.6">circuits. Both circuits are capable of driving up to 15</text>
<text x="111.1" y="100.9">low power Schottky inputs.</text>
<text x="20" y="105.6">•</text>
<text x="25" y="105.6">HC Types</text>
<text x="137.6" y="107.2">Device Information</text>
<text x="25" y="110.4">–</text>
<text x="30" y="110.4">2 V to 6 V operation</text>
<text x="25" y="114.6">–</text>
<text x="30" y="118.8">N</text>
<text x="30" y="114.6">High noise immunity: N</text>
<text x="36.2" y="118.8">= 30% of V</text>
<text x="58.3" y="118.8">at V</text>
<text x="69.4" y="118.8">= 5 V</text>
<text x="69.5" y="114.6">= 30%,</text>
<text x="20" y="123.1">•</text>
<text x="25" y="123.1">HCT Types</text>
<text x="25" y="127.8">–</text>
<text x="30" y="127.8">4.5 V to 5.5 V operation</text>
<text x="25" y="132.1">–</text>
<text x="30" y="132.1">Direct LSTTL input logic compatibility,</text>
<text x="30" y="136.3">V</text>
<text x="35.5" y="136.3">= 0.8 V (Max), V</text>
<text x="64.8" y="136.3">= 2 V (Min)</text>
<text x="25" y="140.5">–</text>
<text x="30" y="140.5">CMOS input compatibility, I ≤ 1 μA at V</text>
<text x="95" y="140.5">, V</text>
<text x="86.2" y="232.8">Functional Block Diagram</text>
</g>
<g font-size="3.2" fill="#00f">
<text x="137.4" y="17.3">CD54HC367, CD74HC367, CD54HCT367</text>
<text x="115.7" y="21.1">CD74HCT367, CD54HC368, CD74HC368, CD74HCT368</text>
</g>
<g font-size="2.8">
<text x="111.9" y="111.6">PART NUMBER</text>
<text x="140.9" y="111.6">PACKAGE</text>
<text x="159.3" y="111.6">BODY SIZE (NOM)</text>
<text x="111.9" y="116.6">CD74HC367M</text>
<text x="140.9" y="116.6">SOIC (16)</text>
<text x="159.3" y="116.6">9.90 mm × 3.90 mm</text>
<text x="111.9" y="121.5">CD74HC368M</text>
<text x="140.9" y="121.5">SOIC (16)</text>
<text x="159.3" y="121.5">9.90 mm × 3.90 mm</text>
<text x="111.9" y="126.4">CD74HCT367M</text>
<text x="111.9" y="131.3">CD74HCT368M</text>
<text x="140.9" y="126.4">SOIC (16)</text>
<text x="140.9" y="131.3">SOIC (16)</text>
<text x="159.3" y="126.4">9.90 mm × 3.90 mm</text>
<text x="159.3" y="131.3">9.90 mm × 3.90 mm</text>
<text x="111.9" y="136.2">CD74HC367E</text>
<text x="140.9" y="136.2">PDIP (16)</text>
<text x="159.3" y="136.2">19.31 mm × 6.35 mm</text>
<text x="111.9" y="141.2">CD74HC368E</text>
<text x="140.9" y="141.2">PDIP (16)</text>
<text x="159.3" y="141.2">19.31 mm × 6.35 mm</text>
<text x="111.9" y="146.1">CD74HCT367E</text>
<text x="140.9" y="146.1">PDIP (16)</text>
<text x="159.3" y="146.1">19.31 mm × 6.35 mm</text>
<text x="111.9" y="151">CD74HCT368E</text>
<text x="111.9" y="155.9">CD54HC367F3A</text>
<text x="140.9" y="151">PDIP (16)</text>
<text x="140.9" y="155.9">CDIP (16)</text>
<text x="159.3" y="151">19.31 mm × 6.35 mm</text>
<text x="159.3" y="155.9">24.38 mm × 6.92 mm</text>
<text x="111.9" y="160.9">CD54HC368F3A</text>
<text x="140.9" y="160.9">CDIP (16)</text>
<text x="159.3" y="160.9">24.38 mm × 6.92 mm</text>
<text x="111.9" y="165.8">CD54HCT367F3A</text>
<text x="140.9" y="165.8">CDIP (16)</text>
<text x="159.3" y="165.8">24.38 mm × 6.92 mm</text>
<text x="111.1" y="172.6">(1)</text>
<text x="118.6" y="172.6">For all available packages, see the orderable addendum at</text>
<text x="118.6" y="176">the end of the data sheet.</text>
<text x="27.9" y="265.5">An IMPORTANT NOTICE at the end of this data sheet addresses availability, warranty, changes, use in safety-critical applications,</text>
<text x="27.9" y="268.9">intellectual property matters and other important disclaimers. PRODUCTION DATA.</text>
</g>
<g font-size="2.6">
<text x="31.3" y="71.9">CC</text>
<text x="48.6" y="71.9">L</text>
<text x="65.9" y="71.9">A</text>
<text x="67" y="67.7">PLH</text>
<text x="75.1" y="67.7">PHL</text>
<text x="32.5" y="119.5">IH</text>
<text x="53.5" y="119.5">CC</text>
<text x="64.6" y="119.5">CC</text>
<text x="66.3" y="115.3">IL</text>
<text x="32.4" y="137">IL</text>
<text x="61.1" y="137">IH</text>
<text x="72.3" y="141.2">I</text>
<text x="91.5" y="141.2">OL</text>
<text x="99.3" y="141.2">OH</text>
</g>
<text font-size="2.5" x="127.3" y="24.3">SCHS181E – NOVEMBER 1997 – REVISED FEBRUARY 2022</text>
<g font-size="1.9">
<text x="67.7" y="185.3">1OE</text>
<text x="77.5" y="184">1</text>
<text x="111.6" y="185.2">2OE</text>
<text x="121.2" y="183.9">15</text>
<text x="68" y="194.9">1A1</text>
<text x="77.5" y="193.5">2</text>
<text x="93.9" y="193.5">3</text>
<text x="100.7" y="194.9">1Y1</text>
<text x="111.8" y="194.9">2A1</text>
<text x="121.2" y="193.4">12</text>
<text x="137.6" y="193.4">11</text>
<text x="144.6" y="194.9">2Y1</text>
<text x="77.5" y="202.7">4</text>
<text x="93.9" y="202.7">5</text>
<text x="121.2" y="202.7">14</text>
<text x="137.6" y="202.7">13</text>
<text x="68" y="204.1">1A2</text>
<text x="100.7" y="204.1">1Y2</text>
<text x="111.8" y="204.1">2A2</text>
<text x="144.6" y="204.1">2Y2</text>
<text x="68" y="213.5">1A3</text>
<text x="77.5" y="212">6</text>
<text x="93.9" y="212">7</text>
<text x="100.7" y="213.5">1Y3</text>
<text x="68.1" y="223.5">1A4</text>
<text x="77.6" y="222">9</text>
<text x="93.4" y="222">10</text>
<text x="100.8" y="223.5">1Y4</text>
</g>
<text font-size="1.6" fill="#00f" x="154.8" y="110">(1)</text>
</svg>
